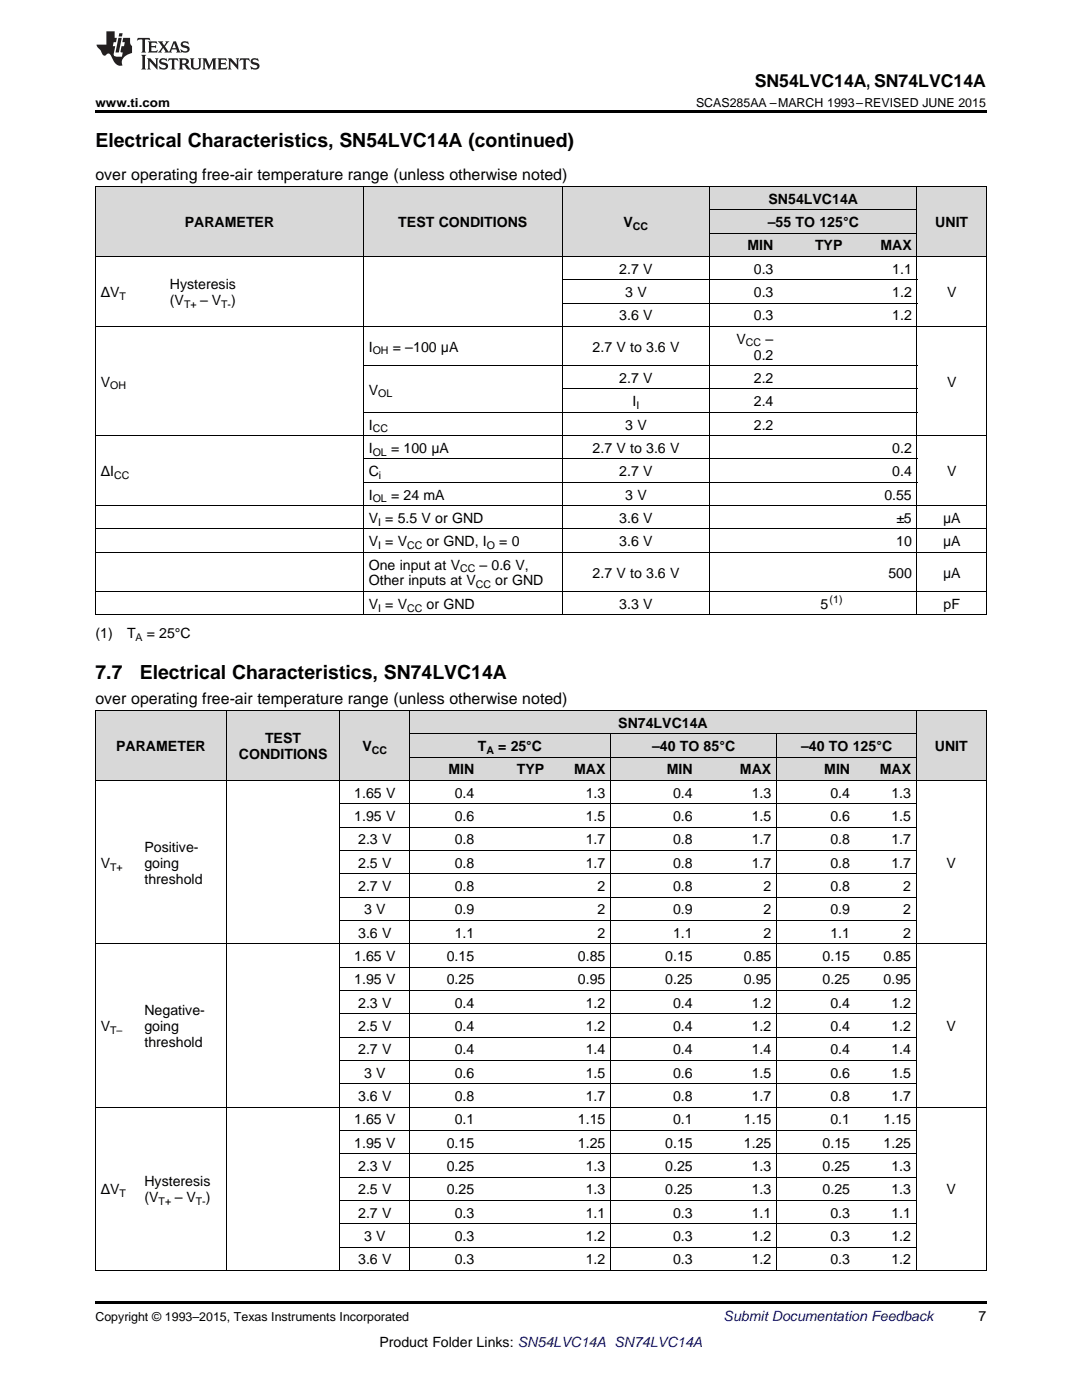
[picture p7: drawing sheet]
<svg xmlns="http://www.w3.org/2000/svg" width="216mm" height="279mm" viewBox="0 0 216 279" stroke-linecap="round" stroke-linejoin="round" font-family="sans-serif">
<g fill="#d8d8d8">
<path d="M19 141.9h8.8v13.9h-8.8z"/>
<path d="M27.8 141.9h17.4v13.9h-17.4z"/>
<path d="M45.2 141.9h22.6v13.9h-22.6z"/>
<path d="M67.8 141.9h14v13.9h-14z"/>
<path d="M81.8 151.2h13.9v4.6h-13.9z"/>
<path d="M95.7 151.2h14v4.6h-14z"/>
<path d="M109.7 151.2h12.2v4.6h-12.2z"/>
<path d="M121.9 151.2h17.4v4.6h-17.4z"/>
<path d="M139.3 151.2h15.7v4.6h-15.7z"/>
<path d="M155 151.2h15.7v4.6h-15.7z"/>
<path d="M170.7 151.2h12.2v4.6h-12.2z"/>
<path d="M182.9 141.9h13.9v13.9h-13.9z"/>
<path d="M81.8 146.5h13.9v4.7h-13.9z"/>
<path d="M95.7 146.5h14v4.7h-14z"/>
<path d="M109.7 146.5h12.2v4.7h-12.2z"/>
<path d="M121.9 146.5h17.4v4.7h-17.4z"/>
<path d="M139.3 146.5h15.7v4.7h-15.7z"/>
<path d="M155 146.5h15.7v4.7h-15.7z"/>
<path d="M170.7 146.5h12.2v4.7h-12.2z"/>
<path d="M81.8 141.9h13.9v4.6h-13.9z"/>
<path d="M95.7 141.9h14v4.6h-14z"/>
<path d="M109.7 141.9h12.2v4.6h-12.2z"/>
<path d="M121.9 141.9h17.4v4.6h-17.4z"/>
<path d="M139.3 141.9h15.7v4.6h-15.7z"/>
<path d="M155 141.9h15.7v4.6h-15.7z"/>
<path d="M170.7 141.9h12.2v4.6h-12.2z"/>
<path d="M19 37.3h13.8v13.9h-13.8z"/>
<path d="M32.8 37.3h39.7v13.9h-39.7z"/>
<path d="M72.5 37.3h39.8v13.9h-39.8z"/>
<path d="M112.3 37.3h29.3v13.9h-29.3z"/>
<path d="M141.6 46.6h13.8v4.6h-13.8z"/>
<path d="M155.4 46.6h13.8v4.6h-13.8z"/>
<path d="M169.2 46.6h13.8v4.6h-13.8z"/>
<path d="M183 37.3h13.8v13.9h-13.8z"/>
<path d="M141.6 41.9h13.8v4.7h-13.8z"/>
<path d="M155.4 41.9h13.8v4.7h-13.8z"/>
<path d="M169.2 41.9h13.8v4.7h-13.8z"/>
<path d="M141.6 37.3h13.8v4.6h-13.8z"/>
<path d="M155.4 37.3h13.8v4.6h-13.8z"/>
<path d="M169.2 37.3h13.8v4.6h-13.8z"/>
</g>
<path d="M19 22h177.8v.5h-177.8zM19 259.7h177.8v.5h-177.8z" fill="#000"/>
<g fill="none" stroke="#000" stroke-width=".2">
<path d="M19 37.2h177.8M19.1 37.2v85.6M72.5 37.2v85.6M112.2 37.2v85.6M141.6 37.2v85.6M183 37.2v85.6M196.8 37.2v85.6M19 51.2h177.8M112.3 55.8h70.7M141.6 46.5h41.4M141.6 41.9h41.4M19 65.1h177.8"/>
<path d="M72.5 73h110.5M112.3 77.6h70.7M112.3 60.5h70.7M19 86.9h177.8M72.5 96.3h110.5M72.5 91.6h110.5M72.5 82.3h110.5M19 118.1h177.8M19 110.2h177.8M19 105.6h177.8M19 100.9h177.8M19 122.7h177.8"/>
<path d="M19 155.8h177.8M19 141.8h177.8M19.1 141.8v111.8M45.1 141.8v111.8M67.8 141.8v111.8M81.7 141.8v111.8M81.8 151.1h101.1M81.8 146.5h101M121.8 146.5v107.1M155 146.5v107.1M182.8 141.8v111.8M196.8 141.8v111.8"/>
<path d="M67.8 179.1h115M67.8 174.4h115M67.8 169.7h115M67.8 165.1h115M67.8 160.4h115M19 188.4h177.8M67.8 197.7h115M67.8 193h115M67.8 183.7h115M67.8 216.3h115M67.8 211.6h115M67.8 207h115"/>
<path d="M67.8 202.3h115M19 221h177.8M67.8 239.6h115M67.8 234.9h115M67.8 230.3h115M67.8 225.6h115M19 253.6h177.8M67.8 248.9h115M67.8 244.2h115"/>
</g>
<g fill="#231f20">
<path d="M27.5 7.6l-.1 .5 .4-.2h.6v.1v2.1l-.2 .4h1l-.3-.4v-2.1l.1-.1h.5l.5 .2-.2-.5zM29.5 8.3l.2 .3v1.5l-.2 .4h1.8l.2-.6a1.04 1.04 0 0 1-1.3 .2v-.7h.6l.3 .2v-.6l-.3 .2h-.6v-.6l.8-.1 .4 .3-.2-.5zM31.5 8.3l.9 1.1-.9 1.1h.8l-.2-.2 .5-.7 .4 .7-.2 .2h1.5l-.1-.2 .1-.4h.9l.1 .4-.2 .2h1l-.3-.3-.7-1.9h-.5l-.9 2-.8-1 .9-1h-.8l.1 .3-.3 .5-.4-.6 .2-.2zM34.7 8.6l.4 1h-.7zM36.3 8.4a.63 .63 0 0 0-.2 .7 .63 .63 0 0 0 .6 .4l.6 .2 .1 .2a.75 .75 0 0 1-.7 .4 .75 .75 0 0 1-.6-.5l.1 .7 .1-.1a1.11 1.11 0 0 0 1.5-.6 1.13 1.13 0 0 0-1.2-.8l-.1-.4a1.04 1.04 0 0 1 1.2 .2l-.2-.5-.1 .1-.5-.2zM28.2 10.9l.2 .4v2.2l-.2 .4h1l-.3-.4v-2.2l.3-.4zM29.3 11.6l.3 .4v1.5l-.3 .4h.8l-.2-.4v-1.3l1.5 1.7v-1.9l.2-.4h-.7l.2 .4v.9l-1.1-1.3zM32 11.8a.62 .62 0 0 0-.2 .7 .62 .62 0 0 0 .6 .4l.6 .1 .1 .3a.76 .76 0 0 1-.7 .3 .76 .76 0 0 1-.6-.4l.1 .7 .1-.1a1.11 1.11 0 0 0 1.5-.6 1.13 1.13 0 0 0-1.2-.8l-.1-.4a1.04 1.04 0 0 1 1.2 .2l-.2-.6-.1 .1-.5-.1zM33.7 11.6l-.2 .6a.61 .61 0 0 1 .8-.3v1.6l-.2 .4h.9l-.2-.4v-1.6a.63 .63 0 0 1 .8 .3l-.2-.6zM35.6 11.6l.3 .4v1.5l-.3 .4h1l-.2-.2v-.8l.5 .2a.76 .76 0 0 0 1.2 .7l-1-1a.58 .58 0 0 0 .6-.5 .58 .58 0 0 0-.5-.6zM36.4 11.9h.1a.45 .45 0 0 1 .5 .1 .45 .45 0 0 1 .1 .5l-.7 .2zM37.9 11.6l.2 .2a2.17 2.17 0 0 0 .3 1.9 .99 .99 0 0 0 1.6-.6v-1.1l.2-.4h-.7l.2 .2a1.92 1.92 0 0 1-.2 1.8 .6 .6 0 0 1-.9-.5v-1.1l.2-.4zM40.4 11.6l.2 .4v1.5l-.2 .4h.7l-.2-.4v-1.4l.8 1.8 .8-1.8v1.4l-.2 .4h.9l-.2-.4v-1.5l.2-.4h-.8l-.6 1.5-.6-1.5zM43.4 11.6l.2 .4v1.5l-.2 .4h1.8l.2-.6a1.04 1.04 0 0 1-1.3 .1v-.6h.5l.4 .2v-.6l-.4 .2h-.5v-.7h.8l.3 .3-.1-.6zM45.5 11.6l.2 .4v1.5l-.2 .4h.7l-.2-.4v-1.3l1.5 1.7v-1.9l.2-.4h-.7l.2 .4v.9l-1.1-1.3zM47.9 11.6l-.1 .6a.61 .61 0 0 1 .8-.3v1.6l-.3 .4h1l-.3-.4 .1-1.6a.63 .63 0 0 1 .7 .3l-.1-.6zM50.2 11.8a.62 .62 0 0 0-.2 .7 .62 .62 0 0 0 .6 .4l.6 .1 .2 .3a.76 .76 0 0 1-.8 .3 .76 .76 0 0 1-.6-.4l.1 .7 .2-.1a1.11 1.11 0 0 0 1.5-.6 1.13 1.13 0 0 0-1.3-.8l-.1-.4a1.04 1.04 0 0 1 1.2 .2l-.1-.6-.2 .1-.5-.1z"/>
<path d="M21.2 6.3v2.6h-1.9l.1 .4 .7 .9a.91 .91 0 0 0 1 .8 .56 .56 0 0 1 .5-.3 .56 .56 0 0 1 .5 .3l.4 .8a1.53 1.53 0 0 0 1.9 1.2 1.54 1.54 0 0 1 1-2.1l.9-.3v-1.4a1.52 1.52 0 0 1-.3-1.6h-1.4l-.2 .8h.5l-.2 .8h-.4l-.2 1v.2l.4 .1-.2 .8a1.93 1.93 0 0 1-1.6-.3l.3-1.8h-.5l.2-.8h.4l.2-.8h-.4v-1.3zM23.6 7.6l-.6 2.9h.7l.6-2.9zM23.8 6.6l-.1 .7h.6l.2-.7z"/>
</g>
<g font-size="3.9">
<text x="19" y="29.3">Electrical Characteristics, SN54LVC14A (continued)</text>
<text x="19" y="135.4">7.7</text>
<text x="27.9" y="135.4">Electrical Characteristics, SN74LVC14A</text>
</g>
<text font-size="3.5" x="150.6" y="17.3">SN54LVC14A, SN74LVC14A</text>
<g font-size="3.2">
<text x="19" y="36">over operating free-air temperature range (unless otherwise noted)</text>
<text x="19" y="140.6">over operating free-air temperature range (unless otherwise noted)</text>
</g>
<g font-size="2.8">
<text x="153.4" y="40.6">SN54LVC14A</text>
<text x="36.9" y="45.3">PARAMETER</text>
<text x="79.5" y="45.3">TEST CONDITIONS</text>
<text x="124.4" y="45.3">V</text>
<text x="153.2" y="45.3">–55 TO 125°</text>
<text x="169.4" y="45.3">C</text>
<text x="186.6" y="45.3">UNIT</text>
<text x="149.2" y="50">MIN</text>
<text x="162.6" y="50">TYP</text>
<text x="175.7" y="50">MAX</text>
<text x="20.1" y="59.3">ΔV</text>
<text x="33.9" y="57.7">Hysteresis</text>
<text x="123.6" y="54.6">2.7 V</text>
<text x="124.8" y="59.3">3 V</text>
<text x="150.4" y="54.6">0.3</text>
<text x="150.4" y="59.3">0.3</text>
<text x="178" y="54.6">1.1</text>
<text x="178" y="59.3">1.2</text>
<text x="189" y="59.3">V</text>
<text x="33.9" y="60.9">(V</text>
<text x="40" y="60.9">– V</text>
<text x="46.1" y="60.9">)</text>
<text x="123.6" y="63.9">3.6 V</text>
<text x="150.4" y="63.9">0.3</text>
<text x="178" y="63.9">1.2</text>
<text x="73.6" y="70.2">I</text>
<text x="78.4" y="70.2">= –100 μA</text>
<text x="118.3" y="70.2">2.7 V to 3.6 V</text>
<text x="147" y="68.6">V</text>
<text x="150.4" y="71.8">0.2</text>
<text x="152.7" y="68.6">–</text>
<text x="20.1" y="77.2">V</text>
<text x="123.6" y="76.4">2.7 V</text>
<text x="150.4" y="76.4">2.2</text>
<text x="189" y="77.2">V</text>
<text x="73.6" y="78.7">V</text>
<text x="126.2" y="81.1">I</text>
<text x="150.4" y="81.1">2.4</text>
<text x="73.6" y="85.7">I</text>
<text x="124.8" y="85.7">3 V</text>
<text x="150.4" y="85.7">2.2</text>
<text x="20.1" y="95">ΔI</text>
<text x="73.6" y="90.4">I</text>
<text x="73.6" y="95">C</text>
<text x="78" y="90.4">= 100 μA</text>
<text x="118.3" y="90.4">2.7 V to 3.6 V</text>
<text x="123.6" y="95">2.7 V</text>
<text x="178" y="90.4">0.2</text>
<text x="178" y="95">0.4</text>
<text x="189" y="95">V</text>
<text x="73.6" y="99.7">I</text>
<text x="78" y="99.7">= 24 mA</text>
<text x="124.8" y="99.7">3 V</text>
<text x="176.5" y="99.7">0.55</text>
<text x="73.6" y="104.4">V = 5.5 V or GND</text>
<text x="123.6" y="104.4">3.6 V</text>
<text x="178.9" y="104.4">±5</text>
<text x="188.2" y="104.4">μA</text>
<text x="73.6" y="109">V = V</text>
<text x="73.6" y="113.7">One input at V</text>
<text x="85.1" y="109">or GND, I</text>
<text x="95.7" y="113.7">– 0.6 V,</text>
<text x="99.6" y="109">= 0</text>
<text x="123.6" y="109">3.6 V</text>
<text x="178.8" y="109">10</text>
<text x="188.2" y="109">μA</text>
<text x="73.6" y="116.8">Other inputs at V</text>
<text x="98.8" y="116.8">or GND</text>
<text x="118.3" y="115.3">2.7 V to 3.6 V</text>
<text x="177.3" y="115.3">500</text>
<text x="188.2" y="115.3">μA</text>
<text x="73.6" y="121.5">V = V</text>
<text x="85.1" y="121.5">or GND</text>
<text x="123.6" y="121.5">3.3 V</text>
<text x="163.7" y="121.5">5</text>
<text x="188.3" y="121.5">pF</text>
<text x="19" y="127.4">(1)</text>
<text x="25.4" y="127.4">T</text>
<text x="29.3" y="127.4">= 25°C</text>
<text x="23.2" y="149.9">PARAMETER</text>
<text x="52.9" y="148.3">TEST</text>
<text x="72.3" y="149.9">V</text>
<text x="95.4" y="149.9">T</text>
<text x="99.4" y="149.9">= 25°C</text>
<text x="123.4" y="145.2">SN74LVC14A</text>
<text x="130.1" y="149.9">–40 TO</text>
<text x="140.4" y="149.9">85°C</text>
<text x="159.8" y="149.9">–40 TO 125°C</text>
<text x="186.5" y="149.9">UNIT</text>
<text x="47.7" y="151.5">CONDITIONS</text>
<text x="89.5" y="154.6">MIN</text>
<text x="103.1" y="154.6">TYP</text>
<text x="114.5" y="154.6">MAX</text>
<text x="133.1" y="154.6">MIN</text>
<text x="147.6" y="154.6">MAX</text>
<text x="164.5" y="154.6">MIN</text>
<text x="175.5" y="154.6">MAX</text>
<text x="70.7" y="159.2">1.65 V</text>
<text x="90.7" y="159.2">0.4</text>
<text x="116.9" y="159.2">1.3</text>
<text x="134.3" y="159.2">0.4</text>
<text x="150" y="159.2">1.3</text>
<text x="165.7" y="159.2">0.4</text>
<text x="177.9" y="159.2">1.3</text>
<text x="70.7" y="163.9">1.95 V</text>
<text x="90.7" y="163.9">0.6</text>
<text x="116.9" y="163.9">1.5</text>
<text x="134.3" y="163.9">0.6</text>
<text x="150" y="163.9">1.5</text>
<text x="165.7" y="163.9">0.6</text>
<text x="177.9" y="163.9">1.5</text>
<text x="20.1" y="173.2">V</text>
<text x="28.8" y="170">Positive-</text>
<text x="28.8" y="173.2">going</text>
<text x="71.5" y="168.5">2.3 V</text>
<text x="71.5" y="173.2">2.5 V</text>
<text x="90.7" y="168.5">0.8</text>
<text x="90.7" y="173.2">0.8</text>
<text x="116.9" y="168.5">1.7</text>
<text x="116.9" y="173.2">1.7</text>
<text x="134.3" y="168.5">0.8</text>
<text x="134.3" y="173.2">0.8</text>
<text x="150" y="168.5">1.7</text>
<text x="150" y="173.2">1.7</text>
<text x="165.7" y="168.5">0.8</text>
<text x="165.7" y="173.2">0.8</text>
<text x="177.9" y="168.5">1.7</text>
<text x="177.9" y="173.2">1.7</text>
<text x="188.9" y="173.2">V</text>
<text x="28.8" y="176.4">threshold</text>
<text x="71.5" y="177.8">2.7 V</text>
<text x="90.7" y="177.8">0.8</text>
<text x="119.2" y="177.8">2</text>
<text x="134.3" y="177.8">0.8</text>
<text x="152.4" y="177.8">2</text>
<text x="165.7" y="177.8">0.8</text>
<text x="180.2" y="177.8">2</text>
<text x="72.6" y="182.5">3 V</text>
<text x="90.7" y="182.5">0.9</text>
<text x="119.2" y="182.5">2</text>
<text x="134.3" y="182.5">0.9</text>
<text x="152.4" y="182.5">2</text>
<text x="165.7" y="182.5">0.9</text>
<text x="180.2" y="182.5">2</text>
<text x="70.7" y="191.8">1.65 V</text>
<text x="71.5" y="187.1">3.6 V</text>
<text x="89.1" y="191.8">0.15</text>
<text x="90.7" y="187.1">1.1</text>
<text x="115.3" y="191.8">0.85</text>
<text x="119.2" y="187.1">2</text>
<text x="132.8" y="191.8">0.15</text>
<text x="134.3" y="187.1">1.1</text>
<text x="148.4" y="191.8">0.85</text>
<text x="152.4" y="187.1">2</text>
<text x="164.1" y="191.8">0.15</text>
<text x="165.7" y="187.1">1.1</text>
<text x="176.3" y="191.8">0.85</text>
<text x="180.2" y="187.1">2</text>
<text x="70.7" y="196.5">1.95 V</text>
<text x="89.1" y="196.5">0.25</text>
<text x="115.3" y="196.5">0.95</text>
<text x="132.8" y="196.5">0.25</text>
<text x="148.4" y="196.5">0.95</text>
<text x="164.1" y="196.5">0.25</text>
<text x="176.3" y="196.5">0.95</text>
<text x="28.8" y="202.6">Negative-</text>
<text x="71.5" y="201.1">2.3 V</text>
<text x="90.7" y="201.1">0.4</text>
<text x="116.9" y="201.1">1.2</text>
<text x="134.3" y="201.1">0.4</text>
<text x="150" y="201.1">1.2</text>
<text x="165.7" y="201.1">0.4</text>
<text x="177.9" y="201.1">1.2</text>
<text x="20.1" y="205.8">V</text>
<text x="28.8" y="205.8">going</text>
<text x="28.8" y="209">threshold</text>
<text x="71.5" y="205.8">2.5 V</text>
<text x="90.7" y="205.8">0.4</text>
<text x="116.9" y="205.8">1.2</text>
<text x="134.3" y="205.8">0.4</text>
<text x="150" y="205.8">1.2</text>
<text x="165.7" y="205.8">0.4</text>
<text x="177.9" y="205.8">1.2</text>
<text x="188.9" y="205.8">V</text>
<text x="71.5" y="210.4">2.7 V</text>
<text x="72.6" y="215.1">3 V</text>
<text x="90.7" y="210.4">0.4</text>
<text x="90.7" y="215.1">0.6</text>
<text x="116.9" y="210.4">1.4</text>
<text x="116.9" y="215.1">1.5</text>
<text x="134.3" y="210.4">0.4</text>
<text x="134.3" y="215.1">0.6</text>
<text x="150" y="210.4">1.4</text>
<text x="150" y="215.1">1.5</text>
<text x="165.7" y="210.4">0.4</text>
<text x="165.7" y="215.1">0.6</text>
<text x="177.9" y="210.4">1.4</text>
<text x="177.9" y="215.1">1.5</text>
<text x="71.5" y="219.7">3.6 V</text>
<text x="90.7" y="219.7">0.8</text>
<text x="116.9" y="219.7">1.7</text>
<text x="134.3" y="219.7">0.8</text>
<text x="150" y="219.7">1.7</text>
<text x="165.7" y="219.7">0.8</text>
<text x="177.9" y="219.7">1.7</text>
<text x="70.7" y="224.4">1.65 V</text>
<text x="90.7" y="224.4">0.1</text>
<text x="115.3" y="224.4">1.15</text>
<text x="134.3" y="224.4">0.1</text>
<text x="148.4" y="224.4">1.15</text>
<text x="165.7" y="224.4">0.1</text>
<text x="176.3" y="224.4">1.15</text>
<text x="70.7" y="229.1">1.95 V</text>
<text x="71.5" y="233.7">2.3 V</text>
<text x="89.1" y="229.1">0.15</text>
<text x="89.1" y="233.7">0.25</text>
<text x="115.3" y="229.1">1.25</text>
<text x="116.9" y="233.7">1.3</text>
<text x="132.8" y="229.1">0.15</text>
<text x="132.8" y="233.7">0.25</text>
<text x="148.4" y="229.1">1.25</text>
<text x="150" y="233.7">1.3</text>
<text x="164.1" y="229.1">0.15</text>
<text x="164.1" y="233.7">0.25</text>
<text x="176.3" y="229.1">1.25</text>
<text x="177.9" y="233.7">1.3</text>
<text x="20.1" y="238.4">ΔV</text>
<text x="28.8" y="236.8">Hysteresis</text>
<text x="28.8" y="240">(V</text>
<text x="34.9" y="240">– V</text>
<text x="41" y="240">)</text>
<text x="71.5" y="238.4">2.5 V</text>
<text x="89.1" y="238.4">0.25</text>
<text x="116.9" y="238.4">1.3</text>
<text x="132.8" y="238.4">0.25</text>
<text x="150" y="238.4">1.3</text>
<text x="164.1" y="238.4">0.25</text>
<text x="177.9" y="238.4">1.3</text>
<text x="188.9" y="238.4">V</text>
<text x="71.5" y="243">2.7 V</text>
<text x="90.7" y="243">0.3</text>
<text x="116.9" y="243">1.1</text>
<text x="134.3" y="243">0.3</text>
<text x="150" y="243">1.1</text>
<text x="165.7" y="243">0.3</text>
<text x="177.9" y="243">1.1</text>
<text x="72.6" y="247.7">3 V</text>
<text x="90.7" y="247.7">0.3</text>
<text x="116.9" y="247.7">1.2</text>
<text x="134.3" y="247.7">0.3</text>
<text x="150" y="247.7">1.2</text>
<text x="165.7" y="247.7">0.3</text>
<text x="177.9" y="247.7">1.2</text>
<text x="71.5" y="252.3">3.6 V</text>
<text x="90.7" y="252.3">0.3</text>
<text x="116.9" y="252.3">1.2</text>
<text x="134.3" y="252.3">0.3</text>
<text x="150" y="252.3">1.2</text>
<text x="165.7" y="252.3">0.3</text>
<text x="177.9" y="252.3">1.2</text>
<text x="195.3" y="263.6">7</text>
<text x="75.7" y="268.9">Product Folder Links: SN54LVC14A SN74LVC14A</text>
</g>
<text font-size="2.8" fill="#0000c8" x="144.4" y="263.6">Submit Documentation Feedback</text>
<g font-size="2.5">
<text x="19" y="21.4">www.ti.com</text>
<text x="138.9" y="21.4">SCAS285AA –MARCH 1993–REVISED JUNE 2015</text>
<text x="19" y="263.6">Copyright © 1993–2015, Texas Instruments Incorporated</text>
</g>
<g font-size="2.1">
<text x="126.3" y="45.9">CC</text>
<text x="23.8" y="59.8">T</text>
<text x="36.7" y="61.4">T+</text>
<text x="44.1" y="61.4">T-</text>
<text x="74.4" y="70.7">OH</text>
<text x="148.8" y="69.1">CC</text>
<text x="22" y="77.7">OH</text>
<text x="75.5" y="79.3">OL</text>
<text x="127" y="81.6">I</text>
<text x="74.4" y="86.3">CC</text>
<text x="22.8" y="95.6">CC</text>
<text x="74.4" y="90.9">OL</text>
<text x="75.6" y="95.6">i</text>
<text x="74.4" y="100.3">OL</text>
<text x="75.5" y="104.9">I</text>
<text x="75.5" y="109.6">I</text>
<text x="81.2" y="109.6">CC</text>
<text x="97.2" y="109.6">O</text>
<text x="91.8" y="114.2">CC</text>
<text x="94.9" y="117.4">CC</text>
<text x="75.5" y="122.1">I</text>
<text x="81.2" y="122.1">CC</text>
<text x="165.5" y="120.4">(1)</text>
<text x="27" y="127.9">A</text>
<text x="74.2" y="150.5">CC</text>
<text x="97" y="150.5">A</text>
<text x="22" y="173.7">T+</text>
<text x="22" y="206.3">T–</text>
<text x="23.8" y="238.9">T</text>
<text x="31.6" y="240.5">T+</text>
<text x="39.1" y="240.5">T-</text>
</g>
</svg>
